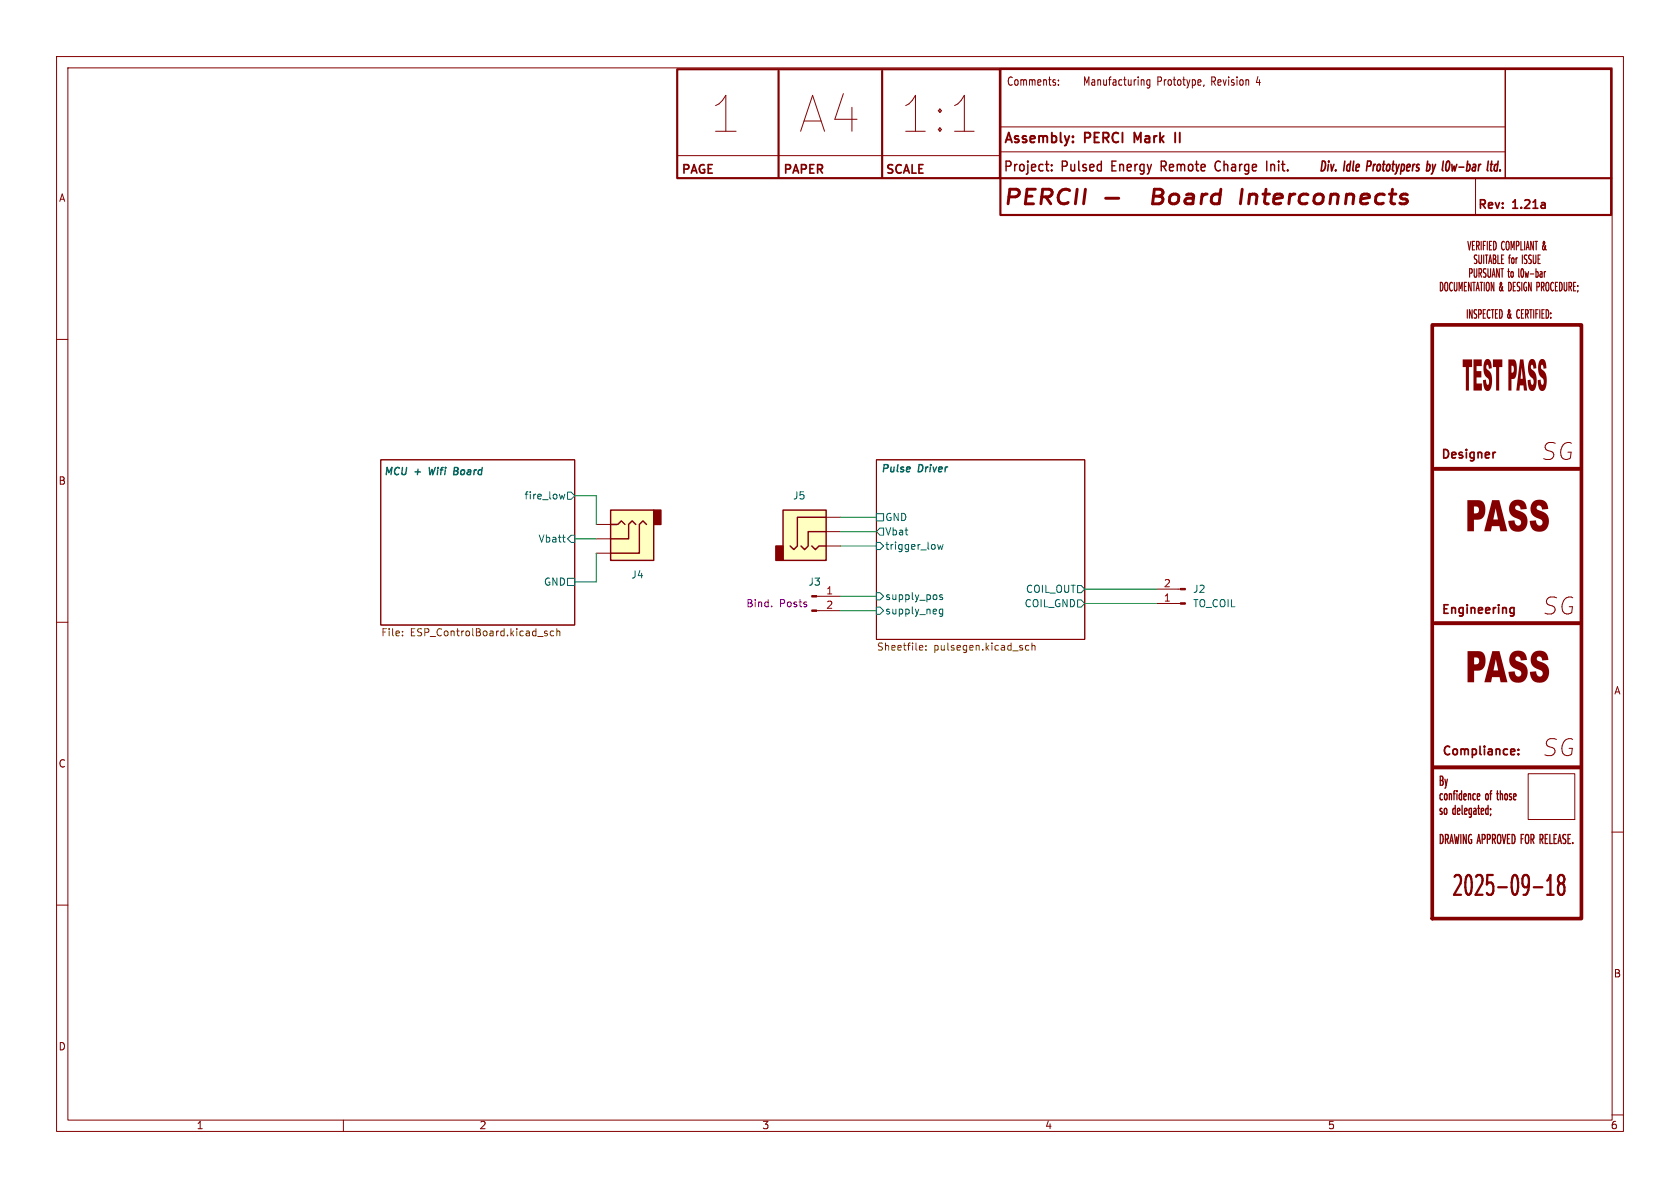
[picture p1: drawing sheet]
<svg xmlns="http://www.w3.org/2000/svg" width="297mm" height="210mm" viewBox="0 0 297 210" stroke-linecap="round" stroke-linejoin="round" font-family="sans-serif">
<path d="M119.7 12.2h57.1v19.3h-57.1zM137.6 12.5v18.8M156 12.5v18.8M176.9 12.2h107.9v25.8h-107.9zM176.9 31.5h108" fill="none" stroke="#840000" stroke-width=".38"/>
<g fill="none" stroke="#840000" stroke-width=".18">
<path d="M10 10h277v190h-277zM12 12h273v186h-273zM197.1 14.1l.2 .2v.8M197.3 15l-.1 .1M197.3 14.4l-.1 .1M198.3 14.2l-.3-.1-.2 .3 .1 .6h.4M198.7 14.1h.4M198.8 13.6v1.3l.3 .2M199.5 14.1v.9l.3 .1 .2-.2M200 14.1v1M200.5 14.1v1M200.8 14.1l-.2 .1-.1 .2"/>
<path d="M201.2 13.6v.1M201.2 14.1v1M201.8 14.2l.1-.1 .3 .1v.9M201.8 14.1v1M203.3 14.2l-.3-.1-.3 .3 .1 .6h.5M203.3 14.1v1.2l-.2 .3-.3-.1M212.9 15l-.1 .3M119.8 27.5h56.9M176.9 22.4h89.1M176.9 26.8h89.1M260.9 31.5v6.5M10 60h2"/>
<path d="M10 110h2M284.9 147.1h2M10 160h2M60.7 198v2M284.9 197.1h2"/>
</g>
<path d="M271.1 156.8h1.6M273.5 158.2h1.2M273.5 155.7l.6-1v3.5M275.8 156.2a1.4 1.4 0 0 0 0 2 .63 .63 0 0 0 .8-.7 1.2 1.2 0 0 0-.4-1.3M275.8 156.2l-.2-.2a.94 .94 0 0 1 .2-1.3 .78 .78 0 0 1 .8 .4 .78 .78 0 0 1-.2 .9l-.2 .2M275.8 156.2h.4" fill="none" stroke="#840000" stroke-width=".4"/>
<path d="M195.5 35h2.3M203.9 34.7h1M205.1 33.4h-1l-.3 2.6h1.1M219.6 33.4l-.3 2.6M221 34.3l-.3 1.7M221.1 34.4l-.2 .2" fill="none" stroke="#840000" stroke-width=".52"/>
<path d="M252.2 30.1h.4M252.4 28.5l-.2 1.7M252.6 29.1h-.3M263 30.1l.1 .1M263.1 28.5l-.2 1.5M263.5 29.1h.4M263.7 28.5l-.2 1.5 .1 .1 .2 .1M264.7 29.1l-.4 .1-.2 .7 .2 .3 .4-.1" fill="none" stroke="#840000" stroke-width=".29"/>
<path d="M266.1 12.2v19.2M184.8 29.1h.6M185.1 30.1l.3 .1M185.9 30v.2M185.9 29.1v.2M205.3 29.4h.6M205.9 28.5h-.6v1.7M215.5 28.5a.93 .93 0 0 0-.7 .7 .93 .93 0 0 0 .3 .9l.4 .1M223.9 28.5v1.7M224.7 29.1v1.1M225.1 29.1l-.4 .1" fill="none" stroke="#840000" stroke-width=".25"/>
<path d="M201.1 24.7l-.6-1.3v1.8M207.8 23.4v1.8M208.6 23.4v1.8" fill="none" stroke="#840000" stroke-width=".34"/>
<path d="M253.2 57.4h26.4v105h-26.4z" fill="none" stroke="#840000" stroke-width=".65"/>
<path d="M253.7 82.9h25.5M253.7 110.2h25.5" fill="none" stroke="#840000" stroke-width=".7"/>
<path d="M264.2 80h.2M267.2 107.4l.5 .1M267.7 107.4v1.2l-.3 .3M267.7 108.3l-.5 .1M268.4 133.3v.1M268.4 132.5v.1" fill="none" stroke="#840000" stroke-width=".3"/>
<g fill="#840000">
<path d="M258.6 63.5h1.6v1.4h-.5v4.1h-.6v-4.1h-.5z"/>
<path d="M260.5 63.5h1.5v1.2h-1v.9h.9v1.1h-.9v1.1h1v1.2h-1.5z"/>
<path d="M262.7 63.6a.69 .69 0 0 1 .7 0 .69 .69 0 0 1 .3 .7v.8l-.5 .1-.2-.7a.46 .46 0 0 0-.3 .4 .46 .46 0 0 0 .3 .4 2.6 2.6 0 0 1 .7 2.9 .7 .7 0 0 1-.3 .8 .7 .7 0 0 1-.9-.1l-.2-.6-.1-1.1 .5-.1a.66 .66 0 0 0 .4 .9l.1-.2a1.1 1.1 0 0 0-.6-1.3 2.97 2.97 0 0 1 .1-2.9z"/>
<path d="M263.9 63.5h1.7v1.4h-.6v4.1h-.5v-4.1h-.6z"/>
<path d="M266.7 63.5l1 .1a3.3 3.3 0 0 1 .3 2.9l-.1 .2a.58 .58 0 0 1-.7 .3v2h-.5v-3.1h.5a.7 .7 0 0 0 .3-1.2h-.3v1.2h-.5z"/>
<path d="M268.7 63.5h.6l.7 5.5h-.6l-.1-.9h-.6l-.1 .9h-.5l.2-2h.9l-.2-2-.2 2h-.5z"/>
<path d="M270.6 63.6a.69 .69 0 0 1 .7 0 .69 .69 0 0 1 .2 .7l.1 .8-.5 .1-.2-.7a.46 .46 0 0 0-.3 .4 .46 .46 0 0 0 .3 .4 2.6 2.6 0 0 1 .7 2.9 .7 .7 0 0 1-.4 .8 .7 .7 0 0 1-.8-.1l-.2-.6-.1-1.1 .5-.1a.66 .66 0 0 0 .4 .9l.1-.2a1.1 1.1 0 0 0-.6-1.3 2.97 2.97 0 0 1 .1-2.9z"/>
<path d="M272.3 63.6a.69 .69 0 0 1 .8 0 .69 .69 0 0 1 .2 .7l.1 .8-.5 .1-.2-.7a.46 .46 0 0 0-.3 .4 .46 .46 0 0 0 .2 .4 2.6 2.6 0 0 1 .8 2.9 .7 .7 0 0 1-.4 .8 .7 .7 0 0 1-.8-.1l-.2-.6-.2-1.1 .6-.1a.66 .66 0 0 0 .4 .9l.1-.2a1.1 1.1 0 0 0-.6-1.3 2.97 2.97 0 0 1 0-2.9z"/>
<path d="M259.4 88.4h1.9a1.36 1.36 0 0 1 1.3 1.7 1.56 1.56 0 0 1-2 1.8v2h-1.2v-3.1h1.2a.66 .66 0 0 0 .9-.7 .66 .66 0 0 0-.9-.6v1.3h-1.2z"/>
<path d="M263.8 88.4h1.3l1.4 5.5h-1.2l-.2-.9h-1.4l-.1 .9h-1.2l.5-2.1h1.9l-.4-2-.4 2h-1.1z"/>
<path d="M267.2 88.7a1.59 1.59 0 0 1 1.8-.3 1.59 1.59 0 0 1 .9 1.6l-1.1 .1a.5 .5 0 0 0-.3-.7 .5 .5 0 0 0-.6 .5 1.13 1.13 0 0 0 .9 .5 1.9 1.9 0 0 1 1.2 1.8 1.9 1.9 0 0 1-1.3 1.8 1.68 1.68 0 0 1-2.1-1.9l1.1-.1a.67 .67 0 0 0 .3 .8 .67 .67 0 0 0 .8-.1 .69 .69 0 0 0 0-.7 .69 .69 0 0 0-.6-.3 1.77 1.77 0 0 1-1-3z"/>
<path d="M271 88.7a1.59 1.59 0 0 1 1.8-.3 1.59 1.59 0 0 1 .9 1.6l-1.1 .1a.5 .5 0 0 0-.4-.7 .5 .5 0 0 0-.5 .5 1.13 1.13 0 0 0 .9 .5 1.9 1.9 0 0 1 1.2 1.8 1.9 1.9 0 0 1-1.3 1.8 1.68 1.68 0 0 1-2.1-1.9l1.1-.1a.67 .67 0 0 0 .3 .8 .67 .67 0 0 0 .8-.1 .69 .69 0 0 0 0-.7 .69 .69 0 0 0-.6-.3 1.77 1.77 0 0 1-1-3z"/>
<path d="M259.4 115.1h2a1.36 1.36 0 0 1 1.2 1.7 1.56 1.56 0 0 1-2 1.8v2h-1.2v-3.2h1.2a.66 .66 0 0 0 .9-.6 .66 .66 0 0 0-.9-.6v1.2h-1.2z"/>
<path d="M263.8 115.1h1.3l1.4 5.5h-1.2l-.2-.9h-1.3l-.2 .9h-1.2l.5-2.1h2l-.5-2-.4 2h-1.1z"/>
<path d="M267.3 115.4a1.59 1.59 0 0 1 1.7-.3 1.59 1.59 0 0 1 1 1.6l-1.1 .1a.5 .5 0 0 0-.4-.7 .5 .5 0 0 0-.6 .5 1.13 1.13 0 0 0 1 .5 1.9 1.9 0 0 1 1.2 1.8 1.9 1.9 0 0 1-1.3 1.8 1.68 1.68 0 0 1-2.1-1.9l1.1-.1a.67 .67 0 0 0 .2 .7 .67 .67 0 0 0 .8 0 .69 .69 0 0 0 .1-.7 .69 .69 0 0 0-.7-.4 1.77 1.77 0 0 1-.9-2.9z"/>
<path d="M271.1 115.4a1.59 1.59 0 0 1 1.7-.3 1.59 1.59 0 0 1 .9 1.6l-1.1 .1a.5 .5 0 0 0-.3-.7 .5 .5 0 0 0-.6 .5 1.13 1.13 0 0 0 1 .5 1.9 1.9 0 0 1 1.2 1.8 1.9 1.9 0 0 1-1.3 1.8 1.68 1.68 0 0 1-2.1-1.9l1.1-.1a.67 .67 0 0 0 .2 .7 .67 .67 0 0 0 .8 0 .69 .69 0 0 0 .1-.7 .69 .69 0 0 0-.7-.4 1.77 1.77 0 0 1-.9-2.9z"/>
</g>
<g fill="none" stroke="#840000" stroke-width=".2">
<path d="M254.6 49.9a.6 .6 0 0 1 .5 .9v.3a.34 .34 0 0 1-.5 .3zM255.5 50l.3-.1a1.41 1.41 0 0 1 0 1.5h-.2a1.51 1.51 0 0 1-.1-1.4zM256.8 50.1l-.2-.2a.99 .99 0 0 0-.2 1.4l.2 .1 .2-.1M257.1 49.9v1.2l.2 .3 .2-.1 .1-.2v-1.2M258 51.4v-1.5l.2 1.1 .3-1.1v1.5M258.9 50.6h.2M259.3 49.9h-.4v1.5h.4M259.5 42.7l.3 1.5 .2-1.5M259.8 48.3h.3l.1-.2 .1-.3-.2-.3h-.3v1.5M260.1 49.9v1.5l-.5-1.5v1.5M260.3 43.4h.3M260.3 49.9h.5"/>
<path d="M260.6 49.9v1.5M260.6 47.5v1.2l.2 .3h.1l.2-.3v-1.2M260.7 42.7h-.4v1.5h.4M261 51.4l.2-1.5 .3 1.5M261 43.5h.4l.1-.2v-.3l-.1-.3h-.4v1.5M261 51h.4M261.1 45.2a.36 .36 0 0 0-.5 .1 .36 .36 0 0 0 .2 .5 .4 .4 0 0 1 .3 .4 .4 .4 0 0 1-.3 .4l-.2-.1M261.2 43.5l.3 .7M261.4 54.7h.3l.2 .3-.1 .5h-.4M261.4 45.1v1.2l.2 .3 .2-.1 .1-.2v-1.2M261.5 48.3h.3l.1-.2v-.3l-.1-.3h-.3v1.5M261.7 48.3l.2 .7"/>
<path d="M261.7 49.9h.4M261.9 42.7v1.5M261.9 49.9v1.5M262.2 43.4h.3M262.3 45.1v1.5M262.4 49.9v1.5M262.6 45.1h.4M262.6 42.7h-.4v1.5M262.7 47.6a.36 .36 0 0 0-.5 .1 .36 .36 0 0 0 .2 .5 .4 .4 0 0 1 .3 .4 .4 .4 0 0 1-.3 .4l-.2-.1M262.8 45.1v1.5M262.9 50l.2-.1a1.41 1.41 0 0 1 0 1.5h-.2a1.51 1.51 0 0 1 0-1.4zM262.9 42.7v1.5"/>
<path d="M263 47.5v1.2l.2 .3 .2-.1 .1-.2v-1.2M263.2 46.6l.3-1.5 .2 1.5M263.3 46.2h.3M263.3 43.4h.3M263.7 42.7h-.4v1.5h.4M263.8 49l.3-1.5 .2 1.5M263.9 48.6h.3M264 45.1h.3l.1 .3-.1 .4 .1 .1 .1 .4-.2 .3h-.3zM264 45.8h.3M264.1 42.7a.6 .6 0 0 1 .4 .8v.3a.34 .34 0 0 1-.4 .4zM264.1 49.9v1.5l-.5-1.5v1.5M264.8 45.1v1.5h.4"/>
<path d="M265.1 47.5v1.5l-.5-1.5v1.5M265.3 47.5h.5M265.5 45.8h.2M265.6 47.5v1.5M265.6 50.6l-.1 .7-.3 .1-.1-.5 .4-.7-.2-.3a1.38 1.38 0 0 0 .4 1.5h.1M265.8 45.1h-.3v1.5h.3M265.9 42.8l-.1-.1a.99 .99 0 0 0-.2 1.4l.2 .1 .1-.2M266.4 42.7h.2a1.41 1.41 0 0 1 0 1.5h-.2a1.51 1.51 0 0 1 0-1.5zM266.6 48h.3M266.7 47.5v1.3l.2 .2M266.7 45.6h.3M266.7 49.9a.6 .6 0 0 1 .5 .9l-.1 .3a.34 .34 0 0 1-.4 .3z"/>
<path d="M267 45.1l-.2 .2v1.3M267.1 44.2v-1.5l.3 1 .3-1v1.5M267.2 48.1l.2-.1 .1 .3v.4l-.1 .3-.2-.1-.1-.2zM267.3 45.7l.2-.1 .2 .3v.4l-.2 .3-.2-.1-.1-.2zM267.5 50.6h.3M267.9 49.9h-.4v1.5h.4M268 45.6v1M268.1 43.5h.3l.1-.2v-.3l-.1-.3h-.3v1.5M268.2 45.6l-.2 .3M268.5 47.5v1.3l.1 .2M268.7 50a.36 .36 0 0 0-.5 .1 .36 .36 0 0 0 .2 .5 .4 .4 0 0 1 .3 .4 .4 .4 0 0 1-.4 .4l-.1-.1M268.9 42.7v1.5h.4"/>
<path d="M269 47.6l.1-.1a1.13 1.13 0 0 1 0 1.5 1.61 1.61 0 0 1-.1-1.4zM269 49.9v1.5M269.1 45.1v1.5M269.5 42.7v1.5M269.6 48l.2 1 .1-.7 .2 .7 .1-1M269.7 55.5h.3l.1-.1 .1-.4-.2-.3h-.3v1.5M269.8 44.2l.3-1.5 .2 1.5M269.8 50v-.1a.94 .94 0 0 0-.3 1.4l.2 .1 .2-.1v-.5h-.2M269.9 43.7h.4M269.9 55.5l.3 .7M269.9 45.2a.36 .36 0 0 0-.4 .1 .36 .36 0 0 0 .1 .5 .4 .4 0 0 1 .3 .4 .4 .4 0 0 1-.3 .4l-.1-.1M270.4 54.7h.5"/>
<path d="M270.5 48.4h.7M270.7 49.9v1.5l-.5-1.5v1.5M270.7 45.2a.36 .36 0 0 0-.5 .1 .36 .36 0 0 0 .2 .5 .4 .4 0 0 1 .3 .4 .4 .4 0 0 1-.3 .4l-.2-.1M271.1 45.1v1.2l.1 .3 .2-.1 .1-.2v-1.2M271.1 42.7v1.5l-.5-1.5v1.5M271.4 42.7h.4M271.5 47.5v1.5M271.5 48.1l.3-.1 .1 .3v.6h-.4M271.6 42.7v1.5M271.7 50.7h.3l.1-.1 .1-.4-.2-.3h-.3v1.5M271.9 45.8h.3M272.3 48.1h.3v.9"/>
<path d="M272.3 45.1h-.4v1.5h.4M272.5 50.7h.3l.1-.1 .1-.4-.2-.3h-.3v1.5M272.6 48.4h-.2l-.2 .2 .2 .4 .2-.1M272.7 50.7l.3 .7M273 48v1M273.2 43.4l-.1 .6-.2 .2-.2-.5 .4-.7-.2-.3a1.38 1.38 0 0 0 .4 1.5h.1M273.2 48l-.2 .3M273.4 50l.2-.1a1.41 1.41 0 0 1 0 1.5h-.1a1.51 1.51 0 0 1-.1-1.4zM274.6 50.1l-.1-.2a.99 .99 0 0 0-.2 1.4l.2 .1 .1-.1M275 50.6h.2M275.4 49.9h-.4v1.5h.4M275.7 49.9a.6 .6 0 0 1 .5 .9l-.1 .3a.34 .34 0 0 1-.4 .3z"/>
<path d="M276.5 49.9v1.2l.2 .3 .2-.1 .1-.2v-1.2M277.4 50.7h.3l.1-.1v-.4l-.1-.3h-.3v1.5M277.6 50.7l.2 .7M278.2 50.6h.3M278.6 49.9h-.4v1.5h.4M278.9 50.5v.1M279 51.3l-.1 .3"/>
</g>
<g fill="none" stroke="#840000" stroke-width=".23">
<path d="M254.6 137.2h.3l.2 .3-.2 .5 .2 .1v.4l-.1 .3h-.4zM254.6 138h.3M255.4 137.7l.3 1.1M255.7 138.8l-.3 .5M255.9 137.7l-.2 1.1M257.3 139.8l-.3 .2v1.4M257.6 139.8v.1M258.4 139.8v1.6M263.7 139.8l-.2 .2v1.4M264.7 139.8v1.4l.2 .2M265.2 139.8v1.6M254.9 143l-.1-.1a.31 .31 0 0 0-.2 .3 .31 .31 0 0 0 .3 .3v.4h-.3"/>
<path d="M255 140.4l-.3-.1-.1 .3 .1 .7h.3M255.4 143l.2-.1 .2 .3v.5l-.2 .3-.2-.1-.1-.2zM255.4 140.4l.3-.1 .1 .3v.5l-.1 .3-.3-.1v-.2zM256.2 140.5l.2-.2 .2 .1v1M256.2 140.3v1.1M256.9 140.3h.4M257.3 143l-.3-.1-.2 .3 .1 .7h.4M257.3 142.4v1.6M257.6 140.3v1.1M257.7 143.4l.4-.1-.1-.4-.3 .1v.7l.1 .3 .2-.1M258.4 140.4l-.3-.1-.1 .3v.7h.4M258.5 142.4v1.3l.1 .3"/>
<path d="M258.8 140.9l.4-.2-.1-.4-.3 .1v.8l.1 .2 .3-.1M258.9 143.4l.4-.1-.1-.4-.2 .1-.1 .7 .1 .3 .3-.1M259.6 140.5l.1-.2 .3 .1v1M259.6 140.3v1.1M260.1 142.9v1.3l-.1 .3-.3-.1M260.1 143l-.2-.1-.2 .3 .1 .7h.3M260.6 143h.3v1M260.8 140.4l-.2-.1-.2 .3 .1 .7h.3M260.9 143.3l-.3 .1-.1 .2 .1 .4 .3-.1M261.2 140.9l.4-.2-.1-.4-.3 .1v.8l.1 .2 .3-.1M261.3 142.9h.3M261.4 142.4v1.3l.2 .3"/>
<path d="M261.9 143.4l.4-.1-.1-.4-.3 .1v.7l.1 .3 .2-.1M262.7 140.4l.2-.1 .2 .3v.5l-.2 .3-.2-.1-.1-.2zM263.1 143l-.3-.1-.2 .3 .1 .7h.4M263.1 142.4v1.6M263.4 140.3h.3M263.5 143v.1M263.5 143.9v.3M263.9 147.5h.3l.2 .3-.1 .5-.4 .1M264.1 148.4l.3 .7M264.6 140.3h.3M264.8 147.6l.3-.1a1.45 1.45 0 0 1 0 1.6h-.2a1.54 1.54 0 0 1-.1-1.5zM265.2 140.5l.2-.2 .2 .1v1"/>
<path d="M265.6 147.5l.3 1.6M266.1 140.4l.2-.1 .2 .3v.5l-.2 .3-.2-.1-.1-.2zM267.2 140.4l-.1-.1a.31 .31 0 0 0-.3 .4 .31 .31 0 0 0 .4 .2v.4h-.4M267.6 140.9l.4-.2-.1-.4-.3 .1v.8l.1 .2 .3-.1M272.5 148.4l.3 .7M272.7 147.7v.5M275.5 148.7h.4M275.7 147.5l.3 1.6M276.8 147.6a.38 .38 0 0 0-.5 .1 .38 .38 0 0 0 .2 .6 .42 .42 0 0 1 .3 .4 .42 .42 0 0 1-.4 .4l-.1-.1M277.2 148.3h.3M277.6 147.5h-.4v1.6h.4M278 149v.1"/>
</g>
<path d="M253.5 135.6h25.8" fill="none" stroke="#840000" stroke-width=".7"/>
<path d="M67.3 81.3h34.3v29.2h-34.3zM154.9 81.3h36.9v31.7h-36.9zM270.2 136.8h8.2v8.1h-8.2z" fill="none" stroke="#840000" stroke-width=".18"/>
<g fill="none" stroke="#006464" stroke-width=".18">
<path d="M99.4 95h.5M99.8 95.8h.1M99.9 87.4l-.3 .8-.2-.6-.3 .6M100.3 87h.7l.6 .6-.6 .7h-.7zM100.3 95.3l.7-.7h.6v1.3h-.6zM154.9 90.8h1.3v1.3h-1.3zM154.9 94l.7-.7h.6v1.3h-.6zM154.9 95.9h.7l.6 .6-.6 .7h-.7zM165.8 96.3l.2 .8 .2-.6 .3 .6 .2-.8M100.3 102.2h1.3v1.3h-1.3zM154.9 107.3h.7l.6 .7-.6 .6h-.7zM154.9 104.8h.7l.6 .6-.6 .6h-.7z"/>
<path d="M166.6 105.2l-.3-.1-.2 .2 .1 .2 .4 .1v.3h-.5M166.7 107.7v1l-.3 .3-.3-.1M166.7 107.7h-.4l-.2 .2 .1 .6h.5M190.5 106h.6l.7 .7-.7 .6h-.6zM190.5 103.5h.6l.7 .6-.7 .7h-.6z"/>
</g>
<path d="M75.9 82.6l.1 1.3 .4-.9M80.3 83.2h.4M80.4 82.6h.4M80.7 83.2l.2 .1M80.8 83.8l-.6 .1M80.8 83.2h-.1" fill="none" stroke="#006464" stroke-width=".25"/>
<g fill="none" stroke="#725600" stroke-width=".18">
<path d="M71.2 112.3v.1M71.2 111.6v.1M96.3 111.9l.4 .1 .1 .2-.2 .2-.3-.1M96.3 111.6h.4M97.9 111.6h-.4l-.2 .2 .1 .5h.5M98.4 111.7l.2-.1h.3l.1 .8M98.4 111.1v1.3M162.7 114.1l.4 .1v.2l-.6 .1M163.1 114.9h-.4M163.7 114.8v.1M163.7 114.2v.1M181.9 114.2l-.4-.1-.2 .2 .1 .6h.5"/>
<path d="M182.4 114.2l.2-.1 .3 .1 .1 .7M182.4 113.7v1.2"/>
</g>
<path d="M138.4 90.2h7.6v8.9h-7.6z" fill="#ffffc2"/>
<path d="M137.2 96.5h1.2v2.6h-1.2z" fill="#840000" stroke="#840000" stroke-width=".25"/>
<path d="M138.4 90.2h7.6v8.9h-7.6zM143.5 96.5l.6 .7 .7-.7h1.2M146 94h-3.1v2.5l-.7 .7-.6-.7M146 91.4h-5v5.1l-.7 .7-.6-.7" fill="none" stroke="#840000" stroke-width=".25"/>
<path d="M146 91.4h2.6M146 94h2.6M146 96.5h2.6" fill="none" stroke="#840000" stroke-width=".18"/>
<path d="M107.9 90.2h7.7v8.9h-7.7z" fill="#ffffc2"/>
<path d="M115.6 90.2h1.2v2.5h-1.2z" fill="#840000" stroke="#840000" stroke-width=".25"/>
<path d="M107.9 90.2h7.7v8.9h-7.7zM107.9 92.7h1.3l.7-.6 .6 .6M112.4 92.7l-.6-.6-.7 .6v2.6h-3.2M114.3 92.7l-.6-.6-.7 .6v5.1h-5.1" fill="none" stroke="#840000" stroke-width=".25"/>
<path d="M105.4 97.8h2.5M105.4 95.3h2.5M105.4 92.7h2.5M144.4 105.4h4.2M144.4 108h4.2M204.5 106.7h4.2M204.5 104.1h4.2" fill="none" stroke="#840000" stroke-width=".18"/>
<g fill="#840000" stroke="#840000" stroke-width=".18">
<path d="M143.5 105.3h.9v.2h-.9z"/>
<path d="M143.5 107.8h.9v.3h-.9z"/>
<path d="M208.7 106.6h.8v.2h-.8z"/>
<path d="M208.7 104h.8v.3h-.8z"/>
</g>
<path d="M136.4 107.1v.2" fill="none" stroke="#840084" stroke-width=".18"/>
<path d="M101.6 95.3h3.8M101.6 87.6h3.8v5.1M105.4 97.8v5.1h-3.8M148.6 96.5h6.3M148.6 91.4h6.3M148.6 94h6.3M148.6 108h6.3M148.6 105.4h6.3M191.8 104.1h12.7M191.8 106.7h12.7" fill="none" stroke="#009600" stroke-width=".18"/>
<g font-size="8.8" fill="#840000">
<text x="125.7" y="23.7">1</text>
<text x="141.3" y="23.7">A4</text>
<text x="159.3" y="23.7">1:1</text>
</g>
<text font-size="4.9" fill="#840000" x="256.4" y="158.6">2025-09-18</text>
<g font-size="4.2" fill="#840000">
<text x="272.6" y="81.6">SG</text>
<text x="272.8" y="108.9">SG</text>
<text x="272.8" y="134">SG</text>
</g>
<g font-size="3.6" fill="#840000">
<text x="177.2" y="36.9">PERCII</text>
<text x="205.5" y="36.9">Board</text>
<text x="222" y="36.9">Interconnects</text>
</g>
<g font-size="2.4" fill="#840000">
<text x="177.4" y="25.4">Assembly:</text>
<text x="191.8" y="25.4">PERCI</text>
<text x="201.3" y="25.4">Mark</text>
<text x="177.3" y="30.4">Project:</text>
<text x="187.7" y="30.4">Pulsed</text>
<text x="197" y="30.4">Energy</text>
<text x="206.1" y="30.4">Remote</text>
<text x="216.2" y="30.4">Charge</text>
<text x="225.7" y="30.4">Init.</text>
<text x="232.9" y="30.4">Div.</text>
<text x="237.5" y="30.4">Idle</text>
<text x="242.1" y="30.4">Prototypers</text>
<text x="253.4" y="30.4">by l0w-bar</text>
<text x="265.3" y="30.4">ltd.</text>
</g>
<g font-size="2.2" fill="#840000">
<text x="254.3" y="149.3">By confidence</text>
<text x="266.4" y="149.3">of those</text>
<text x="273.8" y="149.3">so</text>
</g>
<g font-size="2.1" fill="#840000">
<text x="177.9" y="15.5">Comments: Manufacturing</text>
<text x="204.6" y="15.5">Prototype,</text>
<text x="214.3" y="15.5">Revision</text>
<text x="222.5" y="15.5">4</text>
<text x="120.4" y="31.1">PAGE</text>
<text x="138.3" y="31.1">PAPER</text>
<text x="156.5" y="31.1">SCALE</text>
<text x="261.2" y="37.3">Rev:</text>
<text x="267.6" y="37.3">1.21a</text>
<text x="247.4" y="56.4">for ISSUE PURSUANT</text>
<text x="262.8" y="56.4">to l0w-bar</text>
<text x="271.1" y="56.4">DOCUMENTATION</text>
<text x="254.7" y="81.5">Designer</text>
<text x="254.7" y="108.9">Engineering</text>
<text x="254.9" y="133.9">Compliance:</text>
</g>
<g font-size="1.8" fill="#840000">
<text x="10.3" y="35.9">A</text>
<text x="10.3" y="85.9">B</text>
<text x="285.3" y="123">A</text>
<text x="10.3" y="135.9">C</text>
<text x="285.2" y="173">B</text>
<text x="10.3" y="185.9">D</text>
<text x="34.7" y="199.8">1</text>
<text x="84.7" y="199.8">2</text>
<text x="134.7" y="199.8">3</text>
<text x="184.7" y="199.8">4</text>
<text x="234.7" y="199.8">5</text>
<text x="284.7" y="199.8">6</text>
</g>
<g font-size="1.8" fill="#006464">
<text x="155.7" y="83.6">Pulse</text>
<text x="162.4" y="83.6">Driver</text>
<text x="67.8" y="84.1">MCU</text>
<text x="73.3" y="84.1">+</text>
<text x="76.4" y="84.1">Wifi</text>
<text x="81.3" y="84.1">Board</text>
<text x="92.6" y="88.5">fire_low</text>
<text x="140.1" y="88.5">J5</text>
<text x="156.4" y="92.3">GND</text>
<text x="156.4" y="94.8">Vbat</text>
<text x="95.1" y="96.1">Vbatt</text>
<text x="156.4" y="97.4">trigger_low</text>
<text x="96.1" y="103.7">GND</text>
<text x="111.5" y="102.5">J4</text>
<text x="142.8" y="103.7">J3</text>
<text x="156.4" y="106.3">supply_pos</text>
<text x="181" y="107.5">COIL_GND</text>
<text x="181.3" y="105">COIL_OUT</text>
<text x="210.8" y="105">J2</text>
<text x="210.8" y="107.5">TO_COIL</text>
<text x="156.4" y="108.8">supply_neg</text>
</g>
<g font-size="1.8" fill="#840084">
<text x="131.8" y="107.5">Bind.</text>
<text x="137.8" y="107.5">Posts</text>
</g>
<g font-size="1.8" fill="#a90000">
<text x="146" y="105.2">1</text>
<text x="146" y="107.7">2</text>
<text x="205.7" y="106.4">1</text>
<text x="205.7" y="103.9">2</text>
</g>
<g font-size="1.8" fill="#725600">
<text x="67.3" y="112.8">File:</text>
<text x="72.5" y="112.8">ESP_ControlBoard.kicad_sch</text>
<text x="154.9" y="115.3">Sheetfile:</text>
<text x="165.1" y="115.3">pulsegen.kicad_sch</text>
</g>
</svg>
